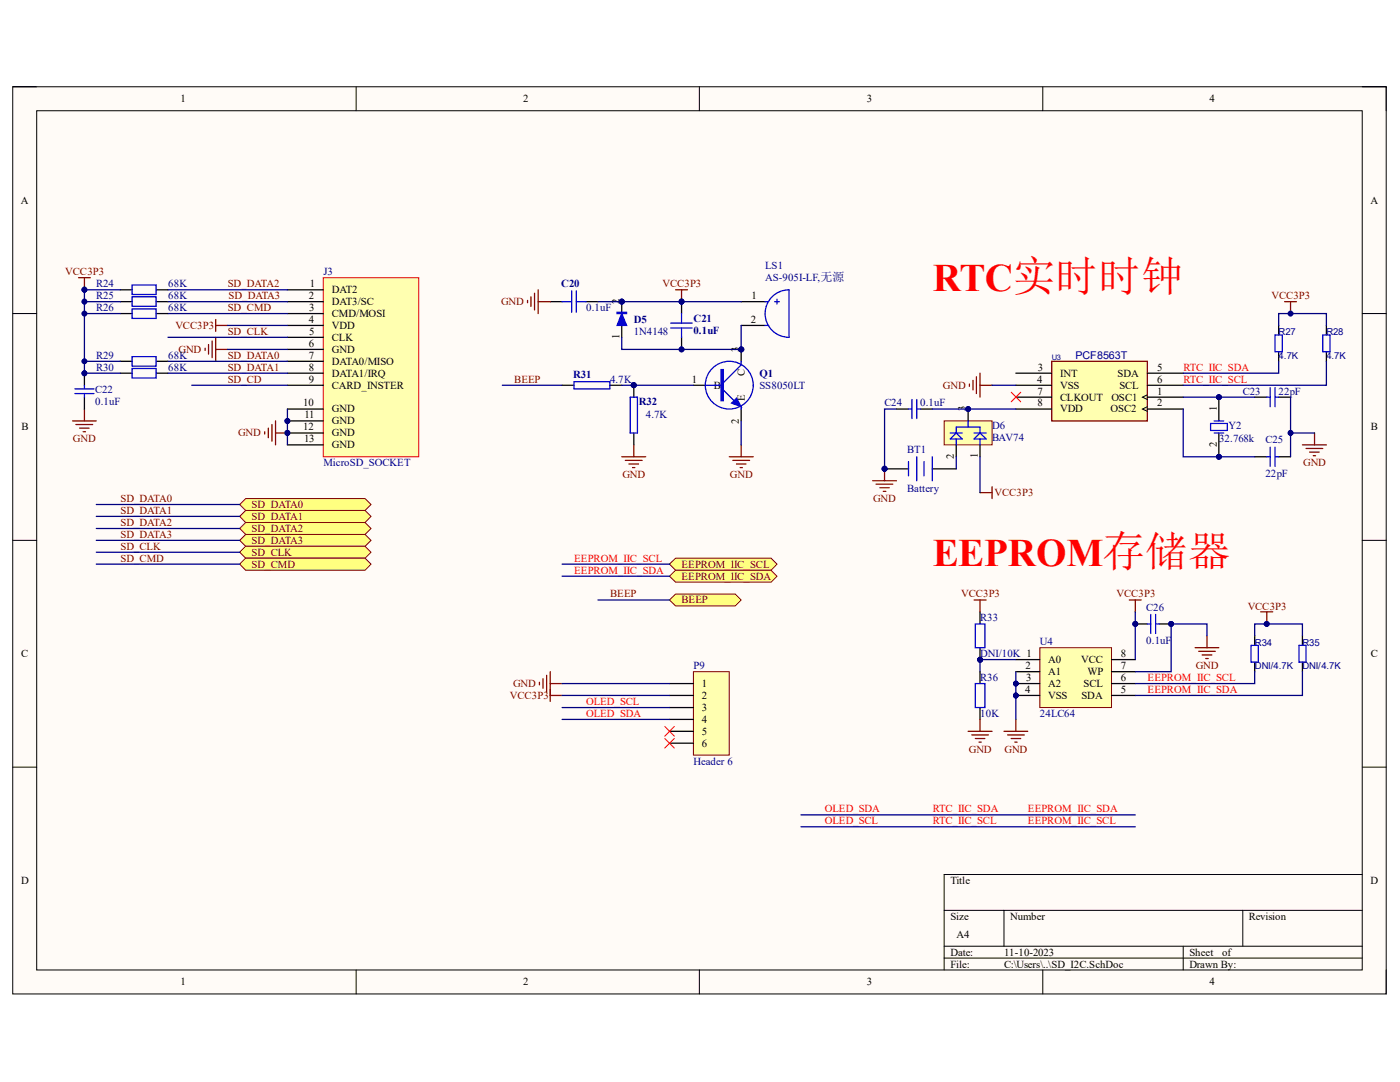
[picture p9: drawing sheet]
<svg xmlns="http://www.w3.org/2000/svg" width="279mm" height="216mm" viewBox="0 0 279 216" stroke-linecap="round" stroke-linejoin="round" font-family="sans-serif">
<path d="M2.5 17.3h274.1v181h-274.1z" fill="#fffbf7"/>
<path d="M2.5 17.3h274.1v181h-274.1z" fill="none" stroke="#000" stroke-width=".2"/>
<path d="M7.3 22.1h264.6v171.4h-264.6z" fill="#fffbf7"/>
<g fill="none" stroke="#000" stroke-width=".2">
<path d="M2.5 17.3h4.8M71.1 17.3v4.8M139.6 17.3v4.8M208.1 17.3v4.8M271.9 17.3h4.7v4.8M7.3 22.1h264.6v171.4h-264.6zM2.5 62.6h4.8M271.9 62.6h4.7M2.5 107.8h4.8M271.9 107.8h4.7M2.5 153.1h4.8M271.9 153.1h4.7"/>
<path d="M271.9 174.5h-83.5v19M71.1 193.5v4.8M139.6 193.5v4.8M188.4 181.7h83.5M188.4 188.8h83.5M188.4 191.2h83.5M200.4 181.7v7.1M208.1 193.5v4.8M236.1 188.8v4.7M248 181.7v7.1M276.6 193.5v4.8"/>
</g>
<circle cx="57.4" cy="84" r=".48" fill="#000080"/>
<circle cx="57.4" cy="84" r=".48" fill="none" stroke="#000080" stroke-width=".2"/>
<circle cx="57.4" cy="86.4" r=".48" fill="#000080"/>
<circle cx="57.4" cy="86.4" r=".48" fill="none" stroke="#000080" stroke-width=".2"/>
<path d="M64.5 55.4h19.1v35.7h-19.1z" fill="#ffffb0"/>
<path d="M64.5 55.4h19.1v35.7h-19.1z" fill="none" stroke="#be0000" stroke-width=".2"/>
<path d="M57.4 57.8h7.1M57.4 60.2h7.1M57.4 62.6h7.1M57.4 64.9h7.1M57.4 67.3h7.1M57.4 69.7h7.1M57.4 72.1h7.1M57.4 74.5h7.1M57.4 76.9h7.1M57.4 81.6h7.1M57.4 84h7.1" fill="none" stroke="#000" stroke-width=".25"/>
<circle cx="57.4" cy="84" r=".48" fill="#000080"/>
<circle cx="57.4" cy="84" r=".48" fill="none" stroke="#000080" stroke-width=".2"/>
<path d="M57.4 86.4h7.1" fill="none" stroke="#000" stroke-width=".25"/>
<circle cx="57.4" cy="86.4" r=".48" fill="#000080"/>
<circle cx="57.4" cy="86.4" r=".48" fill="none" stroke="#000080" stroke-width=".2"/>
<path d="M24 60.2h2.4M31.2 60.2h2.3M57.4 88.8h7.1" fill="none" stroke="#000" stroke-width=".25"/>
<path d="M26.4 59.2h4.8v1.9h-4.8z" fill="none" stroke="#00f" stroke-width=".25"/>
<g fill="none" stroke="#800000" stroke-width=".25">
<path d="M40.9 69.5v.4M41.6 68.7v2M42.3 68v3.4M43.1 67.3v4.8M43.1 69.7h2.3M14.5 84h4.7M15.2 84.7h3.3M15.9 85.4h1.9M16.6 86.1h.5M16.8 81.6v2.4M52.8 86.1v.5M53.6 85.4v1.9"/>
<path d="M54.3 84.7v3.4M55 84v4.8M55 86.4h2.4"/>
</g>
<circle cx="57.4" cy="86.4" r=".48" fill="#000080"/>
<circle cx="57.4" cy="86.4" r=".48" fill="none" stroke="#000080" stroke-width=".2"/>
<circle cx="16.9" cy="74.5" r=".47" fill="#000080"/>
<circle cx="16.9" cy="74.5" r=".47" fill="none" stroke="#000080" stroke-width=".2"/>
<path d="M16.8 74.5v2.4" fill="none" stroke="#000" stroke-width=".25"/>
<circle cx="16.9" cy="74.5" r=".47" fill="#000080"/>
<circle cx="16.9" cy="74.5" r=".47" fill="none" stroke="#000080" stroke-width=".2"/>
<path d="M24 57.8h2.4M31.2 57.8h2.3M16.8 79.2v2.4M24 62.6h2.4M24 72.1h2.4M24 74.5h2.4M31.2 62.6h2.3M31.2 72.1h2.3M31.2 74.5h2.3" fill="none" stroke="#000" stroke-width=".25"/>
<path d="M26.4 56.9h4.8v1.9h-4.8zM14.9 78.5h3.9M14.9 77.6h3.9M16.8 76.9v.7M16.8 78.5v.7M26.4 61.6h4.8v1.9h-4.8zM26.4 71.2h4.8v1.9h-4.8zM26.4 73.5h4.8v1.9h-4.8z" fill="none" stroke="#00f" stroke-width=".25"/>
<path d="M15.7 55.4h2.3M16.8 55.4v2.4" fill="none" stroke="#800000" stroke-width=".25"/>
<circle cx="16.9" cy="57.8" r=".48" fill="#000080"/>
<circle cx="16.9" cy="57.8" r=".48" fill="none" stroke="#000080" stroke-width=".2"/>
<path d="M43.1 63.8v2.3M43.1 64.9h2.3" fill="none" stroke="#800000" stroke-width=".25"/>
<circle cx="176.5" cy="93.5" r=".48" fill="#000080"/>
<circle cx="176.5" cy="93.5" r=".48" fill="none" stroke="#000080" stroke-width=".2"/>
<path d="M176.5 93.6h4.8M186.1 93.6h4.7" fill="none" stroke="#000" stroke-width=".25"/>
<circle cx="176.5" cy="93.5" r=".48" fill="#000080"/>
<circle cx="176.5" cy="93.5" r=".48" fill="none" stroke="#000080" stroke-width=".2"/>
<path d="M181.3 92.1v2.9M183 91.1v4.8M184.4 92.1v2.9M186.1 91.1v4.8" fill="none" stroke="#00f" stroke-width=".25"/>
<path d="M174.2 95.9h4.7M174.8 96.6h3.4M175.6 97.3h1.9M176.3 98h.5M176.5 93.6v2.3" fill="none" stroke="#800000" stroke-width=".25"/>
<circle cx="176.5" cy="93.5" r=".48" fill="#000080"/>
<circle cx="176.5" cy="93.5" r=".48" fill="none" stroke="#000080" stroke-width=".2"/>
<circle cx="202.7" cy="136.4" r=".46" fill="#000080"/>
<circle cx="202.7" cy="136.4" r=".46" fill="none" stroke="#000080" stroke-width=".2"/>
<circle cx="202.7" cy="138.8" r=".47" fill="#000080"/>
<circle cx="202.7" cy="138.8" r=".47" fill="none" stroke="#000080" stroke-width=".2"/>
<path d="M207.5 129.2h14.3v12h-14.3z" fill="#ffffb0"/>
<path d="M207.5 129.2h14.3v12h-14.3z" fill="none" stroke="#800000" stroke-width=".2"/>
<path d="M202.7 131.6h4.8M202.7 134h4.8M202.7 136.4h4.8" fill="none" stroke="#000" stroke-width=".25"/>
<circle cx="202.7" cy="136.4" r=".46" fill="#000080"/>
<circle cx="202.7" cy="136.4" r=".46" fill="none" stroke="#000080" stroke-width=".2"/>
<path d="M202.7 138.8h4.8" fill="none" stroke="#000" stroke-width=".25"/>
<circle cx="202.7" cy="138.8" r=".47" fill="#000080"/>
<circle cx="202.7" cy="138.8" r=".47" fill="none" stroke="#000080" stroke-width=".2"/>
<path d="M195.6 134v2.4M221.8 138.8h4.8M221.8 136.4h4.8M221.8 134h4.8M221.8 131.6h4.8M195.6 141.2v2.4" fill="none" stroke="#000" stroke-width=".25"/>
<path d="M194.6 136.4h2v4.8h-2z" fill="none" stroke="#00f" stroke-width=".25"/>
<circle cx="195.6" cy="131.6" r=".49" fill="#000080"/>
<circle cx="195.6" cy="131.6" r=".49" fill="none" stroke="#000080" stroke-width=".2"/>
<path d="M195.6 122.1v2.4M195.6 129.2v2.4" fill="none" stroke="#000" stroke-width=".25"/>
<circle cx="195.6" cy="131.6" r=".49" fill="#000080"/>
<circle cx="195.6" cy="131.6" r=".49" fill="none" stroke="#000080" stroke-width=".2"/>
<path d="M194.6 124.5h2v4.7h-2z" fill="none" stroke="#00f" stroke-width=".25"/>
<path d="M193.2 145.9h4.8M193.9 146.6h3.4M194.6 147.4h2M195.4 148.1h.4M195.6 143.6v2.3M200.4 145.9h4.7M201.1 146.6h3.3M201.8 147.4h1.9M202.5 148.1h.5M202.7 143.6v2.3" fill="none" stroke="#800000" stroke-width=".25"/>
<circle cx="233.7" cy="124.5" r=".47" fill="#000080"/>
<circle cx="233.7" cy="124.5" r=".47" fill="none" stroke="#000080" stroke-width=".2"/>
<circle cx="226.6" cy="124.5" r=".47" fill="#000080"/>
<circle cx="226.6" cy="124.5" r=".47" fill="none" stroke="#000080" stroke-width=".2"/>
<path d="M231.4 124.5h2.3" fill="none" stroke="#000" stroke-width=".25"/>
<circle cx="233.7" cy="124.5" r=".47" fill="#000080"/>
<circle cx="233.7" cy="124.5" r=".47" fill="none" stroke="#000080" stroke-width=".2"/>
<path d="M226.6 124.5h2.4" fill="none" stroke="#000" stroke-width=".25"/>
<circle cx="226.6" cy="124.5" r=".47" fill="#000080"/>
<circle cx="226.6" cy="124.5" r=".47" fill="none" stroke="#000080" stroke-width=".2"/>
<path d="M229 124.5h.7M229.7 122.6v3.8M230.6 122.6v3.8M230.6 124.5h.8" fill="none" stroke="#00f" stroke-width=".25"/>
<path d="M238.5 129.2h4.7M239.2 130h3.3M239.9 130.7h2M240.6 131.4h.5M240.9 126.9v2.3" fill="none" stroke="#800000" stroke-width=".25"/>
<path d="M209.9 72.1h19.1v11.9h-19.1z" fill="#ffffb0"/>
<path d="M209.9 72.1h19.1v11.9h-19.1z" fill="none" stroke="#800000" stroke-width=".25"/>
<g fill="none" stroke="#000" stroke-width=".25">
<path d="M202.7 79.2h7.2M202.7 74.5h7.2M202.7 76.9h7.2M229 79.2h7.1M229 74.5h7.1M229 76.9h7.1M250.4 79.2h2.4M255.2 79.2h2.4M178.9 81.6h2.4M183.7 81.6h2.4M202.7 81.6h7.2M229 81.6h7.1"/>
<path d="M250.4 91.1h2.4M255.2 91.1h2.4"/>
</g>
<path d="M229 78.8l-1 .4 1 .5M229 81.2l-1 .4 1 .5" fill="none" stroke="#000" stroke-width=".2"/>
<path d="M182 79.7v3.8M183 79.7v3.8M252.8 79.2h.7M253.5 77.3v3.9M254.5 77.3v3.9M254.5 79.2h.7M181.3 81.6h.7M183 81.6h.7M252.8 91.1h.7M253.5 89.2v3.8M254.5 89.2v3.8M254.5 91.1h.7" fill="none" stroke="#00f" stroke-width=".25"/>
<circle cx="243.3" cy="91.1" r=".47" fill="#000080"/>
<circle cx="243.3" cy="91.1" r=".47" fill="none" stroke="#000080" stroke-width=".2"/>
<circle cx="243.3" cy="79.2" r=".47" fill="#000080"/>
<circle cx="243.3" cy="79.2" r=".47" fill="none" stroke="#000080" stroke-width=".2"/>
<path d="M243.2 86.4v4.7" fill="none" stroke="#000" stroke-width=".25"/>
<circle cx="243.3" cy="91.1" r=".47" fill="#000080"/>
<circle cx="243.3" cy="91.1" r=".47" fill="none" stroke="#000080" stroke-width=".2"/>
<path d="M243.2 79.2v4.8" fill="none" stroke="#000" stroke-width=".25"/>
<circle cx="243.3" cy="79.2" r=".47" fill="#000080"/>
<circle cx="243.3" cy="79.2" r=".47" fill="none" stroke="#000080" stroke-width=".2"/>
<path d="M254.5 66.8h1.4v3.4h-1.4zM241.6 84.5h3.3v1.4h-3.3zM242.3 84h1.9M242.3 86.4h1.9" fill="none" stroke="#00f" stroke-width=".25"/>
<path d="M193.5 76.6v.5M194.2 75.9v1.9M194.9 75.2v3.3M195.6 74.5v4.7M195.6 76.9h2.4M259.9 88.8h4.8M260.6 89.5h3.4M261.4 90.2h1.9M262.1 90.9h.5M262.3 86.4v2.4" fill="none" stroke="#800000" stroke-width=".25"/>
<path d="M255.2 64.9v1.9M255.2 70.2v1.9" fill="none" stroke="#000" stroke-width=".25"/>
<circle cx="193.2" cy="81.6" r=".46" fill="#000080"/>
<circle cx="193.2" cy="81.6" r=".46" fill="none" stroke="#000080" stroke-width=".2"/>
<path d="M188.4 84h9.6v4.8h-9.6z" fill="#ffffb0"/>
<path d="M188.4 84h9.6v4.8h-9.6z" fill="none" stroke="#800000" stroke-width=".2"/>
<path d="M190.8 88.8v2.3M193.2 81.6v2.4M195.6 88.8v2.3" fill="none" stroke="#000" stroke-width=".25"/>
<circle cx="193.2" cy="81.6" r=".46" fill="#000080"/>
<circle cx="193.2" cy="81.6" r=".46" fill="none" stroke="#000080" stroke-width=".2"/>
<path d="M189.7 87.6l1.1-1.2 1.2 1.2zM189.7 86.4h2.3M190.8 86.4v-1.2h4.8v1.2M190.8 87.6v1.2M193.2 84v1.2M194.4 87.6l1.2-1.2 1.2 1.2zM194.4 86.4h2.4M195.6 87.6v1.2" fill="none" stroke="#00f" stroke-width=".25"/>
<path d="M201.8 78.3l1.9 1.9M203.7 78.3l-1.9 1.9" fill="none" stroke="#f00" stroke-width=".2"/>
<path d="M256.4 60.2h2.3M257.6 60.2v2.4" fill="none" stroke="#800000" stroke-width=".25"/>
<circle cx="257.6" cy="62.6" r=".46" fill="#000080"/>
<circle cx="257.6" cy="62.6" r=".46" fill="none" stroke="#000080" stroke-width=".2"/>
<path d="M195.6 98.3h2.4M198 97.1v2.4M194.4 119.7h2.4M195.6 119.7v2.4M225.4 119.7h2.4M226.6 119.7v2.4M251.6 122.1h2.4M252.8 122.1v2.4" fill="none" stroke="#800000" stroke-width=".25"/>
<circle cx="252.8" cy="124.5" r=".48" fill="#000080"/>
<circle cx="252.8" cy="124.5" r=".48" fill="none" stroke="#000080" stroke-width=".2"/>
<path d="M147.9 60.2h4.8M147.9 64.9h4.8M264.7 64.9v1.9M264.7 70.2v1.9M250.4 126.9v1.9M250.4 132.1v1.9M259.9 126.9v1.9M259.9 132.1v1.9" fill="none" stroke="#000" stroke-width=".25"/>
<path d="M153.8 59.5a4.8 4.8 0 0 1 3.7-1.7v9.5a4.7 4.7 0 0 1-4.4-2.7 4.7 4.7 0 0 1 .7-5.1zM155.1 59.7v1M152.7 64.9h.7M152.7 60.2h.7M154.6 60.2h.9M264 66.8h1.4v3.4h-1.4zM249.7 128.8h1.4v3.3h-1.4zM259.2 128.8h1.4v3.3h-1.4z" fill="none" stroke="#00f" stroke-width=".25"/>
<circle cx="147.9" cy="69.7" r=".48" fill="#000080"/>
<circle cx="147.9" cy="69.7" r=".48" fill="none" stroke="#000080" stroke-width=".2"/>
<path d="M138.4 76.9h2.4M147.9 69.7v2.4" fill="none" stroke="#000" stroke-width=".25"/>
<circle cx="147.9" cy="69.7" r=".48" fill="#000080"/>
<circle cx="147.9" cy="69.7" r=".48" fill="none" stroke="#000080" stroke-width=".2"/>
<path d="M147.9 81.6v2.4" fill="none" stroke="#000" stroke-width=".25"/>
<path d="M140.8 76.9h3.6M144.4 77.8l2.1 2.2M147.9 72.1v.7l-3.5 3.6M147.9 81.2v.4" fill="none" stroke="#00f" stroke-width=".25"/>
<path d="M143.8 73.7h.6v6.3h-.6z" fill="#00f"/>
<path d="M143.9 73.7h.5v6.3h-.5z" fill="none" stroke="#00f" stroke-width=".25"/>
<path d="M146 80.4l1-.9 .9 1.7z" fill="#00f"/>
<g fill="none" stroke="#00f" stroke-width=".25">
<path d="M146 80.4l1-.9 .9 1.7z"/>
<circle cx="145.6" cy="76.9" r="4.8"/>
</g>
<circle cx="124.1" cy="60.2" r=".48" fill="#000080"/>
<circle cx="124.1" cy="60.2" r=".48" fill="none" stroke="#000080" stroke-width=".2"/>
<path d="M124.1 60.2v2.4M124.1 64.9v2.4" fill="none" stroke="#000" stroke-width=".25"/>
<circle cx="124.1" cy="60.2" r=".48" fill="#000080"/>
<circle cx="124.1" cy="60.2" r=".48" fill="none" stroke="#000080" stroke-width=".2"/>
<path d="M123.1 62.3h2v.3h-2z" fill="#00f"/>
<path d="M123.1 62.3h2v.3h-2z" fill="none" stroke="#00f" stroke-width=".25"/>
<path d="M124.1 62.6l1 2.3h-2z" fill="#00f"/>
<path d="M114.1 58v4.3M115 58v4.3M112.2 60.2h1.9M115 60.2h1.9M124.1 62.6l1 2.3h-2z" fill="none" stroke="#00f" stroke-width=".25"/>
<path d="M109.8 60.2h2.4M116.9 60.2h2.4" fill="none" stroke="#000" stroke-width=".25"/>
<circle cx="136" cy="69.7" r=".46" fill="#000080"/>
<circle cx="136" cy="69.7" r=".46" fill="none" stroke="#000080" stroke-width=".2"/>
<circle cx="136" cy="60.2" r=".47" fill="#000080"/>
<circle cx="136" cy="60.2" r=".47" fill="none" stroke="#000080" stroke-width=".2"/>
<path d="M136 67.3v2.4" fill="none" stroke="#000" stroke-width=".25"/>
<circle cx="136" cy="69.7" r=".46" fill="#000080"/>
<circle cx="136" cy="69.7" r=".46" fill="none" stroke="#000080" stroke-width=".2"/>
<path d="M136 60.2v2.4" fill="none" stroke="#000" stroke-width=".25"/>
<circle cx="136" cy="60.2" r=".47" fill="#000080"/>
<circle cx="136" cy="60.2" r=".47" fill="none" stroke="#000080" stroke-width=".2"/>
<path d="M114.6 76.2h7.1v1.4h-7.1zM133.9 64.5h4.2M133.9 65.4h4.2M136 62.6v1.9M136 65.4v1.9" fill="none" stroke="#00f" stroke-width=".25"/>
<path d="M112.2 76.9h2.4M121.7 76.9h2.4" fill="none" stroke="#000" stroke-width=".25"/>
<circle cx="126.5" cy="76.9" r=".49" fill="#000080"/>
<circle cx="126.5" cy="76.9" r=".49" fill="none" stroke="#000080" stroke-width=".2"/>
<path d="M126.5 76.9v2.3" fill="none" stroke="#000" stroke-width=".25"/>
<circle cx="126.5" cy="76.9" r=".49" fill="#000080"/>
<circle cx="126.5" cy="76.9" r=".49" fill="none" stroke="#000080" stroke-width=".2"/>
<path d="M126.5 86.4v2.4" fill="none" stroke="#000" stroke-width=".25"/>
<path d="M125.8 79.2h1.4v7.2h-1.4z" fill="none" stroke="#00f" stroke-width=".25"/>
<g fill="none" stroke="#800000" stroke-width=".25">
<path d="M105.3 59.9v.5M106 59.2v1.9M106.7 58.5v3.3M107.4 57.8v4.8M134.8 57.8h2.4M136 57.8v2.4M107.4 60.2h2.4M124.1 91.1h4.8M124.8 91.9h3.3M125.5 92.6h1.9M126.2 93.3h.5M126.5 88.8v2.3"/>
<path d="M145.5 91.1h4.8M146.3 91.9h3.3M147 92.6h1.9M147.7 93.3h.5M147.9 88.8v2.3"/>
</g>
<circle cx="136" cy="60.2" r=".47" fill="#000080"/>
<circle cx="136" cy="60.2" r=".47" fill="none" stroke="#000080" stroke-width=".2"/>
<path d="M49 99.5h23.9l1.1 1.2-1.1 1.2h-23.9l-1.2-1.2z" fill-rule="evenodd" fill="#ffff80"/>
<path d="M49 99.5h23.9l1.1 1.2-1.1 1.2h-23.9l-1.2-1.2z" fill="none" stroke="#800000" stroke-width=".2"/>
<path d="M49 101.9h23.9l1.1 1.1-1.1 1.3h-23.9l-1.2-1.3z" fill-rule="evenodd" fill="#ffff80"/>
<path d="M49 101.9h23.9l1.1 1.1-1.1 1.3h-23.9l-1.2-1.3z" fill="none" stroke="#800000" stroke-width=".2"/>
<path d="M49 104.3h23.9l1.1 1.2-1.1 1.1h-23.9l-1.2-1.1z" fill-rule="evenodd" fill="#ffff80"/>
<path d="M49 104.3h23.9l1.1 1.2-1.1 1.1h-23.9l-1.2-1.1z" fill="none" stroke="#800000" stroke-width=".2"/>
<path d="M47.8 107.8l1.2-1.2h23.9l1.1 1.2-1.1 1.2h-23.9z" fill-rule="evenodd" fill="#ffff80"/>
<path d="M47.8 107.8l1.2-1.2h23.9l1.1 1.2-1.1 1.2h-23.9z" fill="none" stroke="#800000" stroke-width=".2"/>
<path d="M49 109h23.9l1.1 1.2-1.1 1.2h-23.9l-1.2-1.2z" fill-rule="evenodd" fill="#ffff80"/>
<path d="M49 109h23.9l1.1 1.2-1.1 1.2h-23.9l-1.2-1.2z" fill="none" stroke="#800000" stroke-width=".2"/>
<path d="M49 111.4h23.9l1.1 1.2-1.1 1.2h-23.9l-1.2-1.2z" fill-rule="evenodd" fill="#ffff80"/>
<path d="M49 111.4h23.9l1.1 1.2-1.1 1.2h-23.9l-1.2-1.2z" fill="none" stroke="#800000" stroke-width=".2"/>
<path d="M133.6 119.7l1.2-1.2h11.9l1.2 1.2-1.2 1.2h-11.9z" fill-rule="evenodd" fill="#ffff80"/>
<path d="M133.6 119.7l1.2-1.2h11.9l1.2 1.2-1.2 1.2h-11.9z" fill="none" stroke="#800000" stroke-width=".2"/>
<path d="M133.6 112.6l1.2-1.2h19.1l1.2 1.2-1.2 1.2h-19.1z" fill-rule="evenodd" fill="#ffff80"/>
<path d="M133.6 112.6l1.2-1.2h19.1l1.2 1.2-1.2 1.2h-19.1z" fill="none" stroke="#800000" stroke-width=".2"/>
<path d="M133.6 115l1.2-1.2h19.1l1.2 1.2-1.2 1.2h-19.1z" fill-rule="evenodd" fill="#ffff80"/>
<path d="M133.6 115l1.2-1.2h19.1l1.2 1.2-1.2 1.2h-19.1z" fill="none" stroke="#800000" stroke-width=".2"/>
<path d="M138.4 134h7.1v16.7h-7.1z" fill="#ffffb0"/>
<path d="M138.4 134h7.1v16.7h-7.1z" fill="none" stroke="#800000" stroke-width=".2"/>
<path d="M133.6 136.4h4.8M133.6 138.8h4.8M133.6 141.2h4.8M133.6 143.6h4.8M133.6 145.9h4.8M133.6 148.3h4.8" fill="none" stroke="#000" stroke-width=".25"/>
<path d="M132.7 144.9l1.9 2M132.7 147.4l1.9 1.9M134.6 144.9l-1.9 2M134.6 147.4l-1.9 1.9" fill="none" stroke="#f00" stroke-width=".2"/>
<path d="M107.7 136.1v.6M108.4 135.4v1.9M109.1 134.7v3.3M109.8 134v6M109.8 138.8h2.4M109.8 136.4h2.4" fill="none" stroke="#800000" stroke-width=".25"/>
<path d="M257.6 79.2v11.9" fill="none" stroke="#000080" stroke-width=".25"/>
<circle cx="257.6" cy="86.4" r=".47" fill="#000080"/>
<circle cx="257.6" cy="86.4" r=".47" fill="none" stroke="#000080" stroke-width=".2"/>
<path d="M16.8 62.6v11.9h7.2" fill="none" stroke="#000080" stroke-width=".25"/>
<circle cx="16.8" cy="62.6" r=".46" fill="#000080"/>
<circle cx="16.8" cy="62.6" r=".46" fill="none" stroke="#000080" stroke-width=".2"/>
<circle cx="16.8" cy="72.1" r=".46" fill="#000080"/>
<circle cx="16.8" cy="72.1" r=".46" fill="none" stroke="#000080" stroke-width=".2"/>
<circle cx="16.9" cy="74.5" r=".47" fill="#000080"/>
<circle cx="16.9" cy="74.5" r=".47" fill="none" stroke="#000080" stroke-width=".2"/>
<path d="M16.8 72.1h7.2" fill="none" stroke="#000080" stroke-width=".25"/>
<circle cx="16.8" cy="72.1" r=".46" fill="#000080"/>
<circle cx="16.8" cy="72.1" r=".46" fill="none" stroke="#000080" stroke-width=".2"/>
<path d="M16.8 60.2v2.4h7.2" fill="none" stroke="#000080" stroke-width=".25"/>
<circle cx="16.8" cy="62.6" r=".46" fill="#000080"/>
<circle cx="16.8" cy="62.6" r=".46" fill="none" stroke="#000080" stroke-width=".2"/>
<circle cx="16.9" cy="60.2" r=".47" fill="#000080"/>
<circle cx="16.9" cy="60.2" r=".47" fill="none" stroke="#000080" stroke-width=".2"/>
<path d="M16.8 57.8v2.4h7.2" fill="none" stroke="#000080" stroke-width=".25"/>
<circle cx="16.9" cy="60.2" r=".47" fill="#000080"/>
<circle cx="16.9" cy="60.2" r=".47" fill="none" stroke="#000080" stroke-width=".2"/>
<circle cx="16.9" cy="57.8" r=".48" fill="#000080"/>
<circle cx="16.9" cy="57.8" r=".48" fill="none" stroke="#000080" stroke-width=".2"/>
<path d="M16.8 57.8h7.2" fill="none" stroke="#000080" stroke-width=".25"/>
<circle cx="16.9" cy="57.8" r=".48" fill="#000080"/>
<circle cx="16.9" cy="57.8" r=".48" fill="none" stroke="#000080" stroke-width=".2"/>
<g fill="none" stroke="#000080" stroke-width=".25">
<path d="M33.5 57.8h23.9M33.5 74.5h23.9M33.5 72.1h23.9M33.5 67.3h23.9M33.5 62.6h23.9M33.5 60.2h23.9M38.3 76.9h19.1M45.4 69.7h12M45.4 64.9h12M100.2 76.9h12M119.3 60.2h28.6M19.2 112.6h28.6"/>
<path d="M19.2 110.2h28.6M19.2 107.8h28.6M19.2 105.5h28.6M19.2 103h28.6M19.2 100.7h28.6M112.2 112.6h21.4M112.2 115h21.4M119.3 119.7h14.3M112.2 138.8h21.4M112.2 136.4h21.4M112.2 143.6h21.4M112.2 141.2h21.4"/>
</g>
<circle cx="124.1" cy="60.2" r=".48" fill="#000080"/>
<circle cx="124.1" cy="60.2" r=".48" fill="none" stroke="#000080" stroke-width=".2"/>
<circle cx="136" cy="60.2" r=".47" fill="#000080"/>
<circle cx="136" cy="60.2" r=".47" fill="none" stroke="#000080" stroke-width=".2"/>
<path d="M124.1 76.9h14.3" fill="none" stroke="#000080" stroke-width=".25"/>
<circle cx="126.5" cy="76.9" r=".49" fill="#000080"/>
<circle cx="126.5" cy="76.9" r=".49" fill="none" stroke="#000080" stroke-width=".2"/>
<path d="M124.1 67.3v2.4h23.8" fill="none" stroke="#000080" stroke-width=".25"/>
<circle cx="136" cy="69.7" r=".46" fill="#000080"/>
<circle cx="136" cy="69.7" r=".46" fill="none" stroke="#000080" stroke-width=".2"/>
<circle cx="147.9" cy="69.7" r=".48" fill="#000080"/>
<circle cx="147.9" cy="69.7" r=".48" fill="none" stroke="#000080" stroke-width=".2"/>
<path d="M178.9 81.6h-2.4v12M159.9 165h66.7M159.9 162.6h66.7" fill="none" stroke="#000080" stroke-width=".25"/>
<circle cx="176.5" cy="93.5" r=".48" fill="#000080"/>
<circle cx="176.5" cy="93.5" r=".48" fill="none" stroke="#000080" stroke-width=".2"/>
<path d="M186.1 81.6h16.6" fill="none" stroke="#000080" stroke-width=".25"/>
<circle cx="193.2" cy="81.6" r=".46" fill="#000080"/>
<circle cx="193.2" cy="81.6" r=".46" fill="none" stroke="#000080" stroke-width=".2"/>
<path d="M202.7 131.6h-7.1v2.4" fill="none" stroke="#000080" stroke-width=".25"/>
<circle cx="195.6" cy="131.6" r=".49" fill="#000080"/>
<circle cx="195.6" cy="131.6" r=".49" fill="none" stroke="#000080" stroke-width=".2"/>
<path d="M198 76.9h4.7M240.9 126.9v-2.4h-7.2v9.5h-7.1M250.4 134v2.4h-23.8M259.9 134v4.8h-33.3" fill="none" stroke="#000080" stroke-width=".25"/>
<circle cx="233.7" cy="124.5" r=".47" fill="#000080"/>
<circle cx="233.7" cy="124.5" r=".47" fill="none" stroke="#000080" stroke-width=".2"/>
<path d="M236.1 81.6v9.5h14.3" fill="none" stroke="#000080" stroke-width=".25"/>
<circle cx="243.3" cy="91.1" r=".47" fill="#000080"/>
<circle cx="243.3" cy="91.1" r=".47" fill="none" stroke="#000080" stroke-width=".2"/>
<path d="M236.1 79.2h14.3" fill="none" stroke="#000080" stroke-width=".25"/>
<circle cx="243.3" cy="79.2" r=".47" fill="#000080"/>
<circle cx="243.3" cy="79.2" r=".47" fill="none" stroke="#000080" stroke-width=".2"/>
<path d="M255.2 72.1v2.4h-19.1M264.7 72.1v4.8h-28.6M250.4 126.9v-2.4h9.5v2.4" fill="none" stroke="#000080" stroke-width=".25"/>
<circle cx="252.8" cy="124.5" r=".48" fill="#000080"/>
<circle cx="252.8" cy="124.5" r=".48" fill="none" stroke="#000080" stroke-width=".2"/>
<path d="M255.2 64.9v-2.3h9.5v2.3" fill="none" stroke="#000080" stroke-width=".25"/>
<circle cx="257.6" cy="62.6" r=".46" fill="#000080"/>
<circle cx="257.6" cy="62.6" r=".46" fill="none" stroke="#000080" stroke-width=".2"/>
<path d="M257.6 86.4h4.7" fill="none" stroke="#000080" stroke-width=".25"/>
<circle cx="257.6" cy="86.4" r=".47" fill="#000080"/>
<circle cx="257.6" cy="86.4" r=".47" fill="none" stroke="#000080" stroke-width=".2"/>
<path d="M57.4 81.6v7.2" fill="none" stroke="#000080" stroke-width=".25"/>
<circle cx="57.4" cy="86.4" r=".48" fill="#000080"/>
<circle cx="57.4" cy="86.4" r=".48" fill="none" stroke="#000080" stroke-width=".2"/>
<circle cx="57.4" cy="84" r=".48" fill="#000080"/>
<circle cx="57.4" cy="84" r=".48" fill="none" stroke="#000080" stroke-width=".2"/>
<path d="M147.9 64.9v4.8M147.9 84v4.8" fill="none" stroke="#000080" stroke-width=".25"/>
<circle cx="147.9" cy="69.7" r=".48" fill="#000080"/>
<circle cx="147.9" cy="69.7" r=".48" fill="none" stroke="#000080" stroke-width=".2"/>
<path d="M190.8 91.1v2.5M195.6 91.1v7.2M202.7 134v9.6" fill="none" stroke="#000080" stroke-width=".25"/>
<circle cx="202.7" cy="136.4" r=".46" fill="#000080"/>
<circle cx="202.7" cy="136.4" r=".46" fill="none" stroke="#000080" stroke-width=".2"/>
<circle cx="202.7" cy="138.8" r=".47" fill="#000080"/>
<circle cx="202.7" cy="138.8" r=".47" fill="none" stroke="#000080" stroke-width=".2"/>
<path d="M226.6 122.1v9.5" fill="none" stroke="#000080" stroke-width=".25"/>
<circle cx="226.6" cy="124.5" r=".47" fill="#000080"/>
<circle cx="226.6" cy="124.5" r=".47" fill="none" stroke="#000080" stroke-width=".2"/>
<g font-size="7.8" fill="#f00">
<text x="186.1" y="58.1">RTC实时时钟</text>
<text x="186.1" y="113">EEPROM存储器</text>
</g>
<g font-size="2.1">
<text x="36" y="20.4">1</text>
<text x="104.4" y="20.4">2</text>
<text x="173" y="20.4">3</text>
<text x="241.4" y="20.4">4</text>
<text x="4.1" y="40.6">A</text>
<text x="273.5" y="40.6">A</text>
<text x="61.6" y="59.7">2</text>
<text x="61.8" y="57.4">1</text>
<text x="66.3" y="58.5">DAT2</text>
<text x="150" y="59.7">1</text>
<text x="61.6" y="64.5">4</text>
<text x="61.7" y="62.1">3</text>
<text x="66.3" y="60.9">DAT3/SC</text>
<text x="66.3" y="63.3">CMD/MOSI</text>
<text x="66.3" y="65.7">VDD</text>
<text x="123.7" y="60.7" transform="rotate(-90 123.7 60.7)">2</text>
<text x="149.8" y="64.5">2</text>
<text x="61.6" y="69.2">6</text>
<text x="61.6" y="71.6">7</text>
<text x="61.7" y="66.8">5</text>
<text x="66.3" y="68">CLK</text>
<text x="66.3" y="70.4">GND</text>
<text x="123.7" y="67.6" transform="rotate(-90 123.7 67.6)">1</text>
<text x="147.4" y="70.2" transform="rotate(-90 147.4 70.2)">3</text>
<text x="61.6" y="74">8</text>
<text x="61.6" y="76.4">9</text>
<text x="66.3" y="72.8">DATA0/MISO</text>
<text x="66.3" y="75.2">DATA1/IRQ</text>
<text x="66.3" y="77.6">CARD_INSTER</text>
<text x="138.1" y="76.4">1</text>
<text x="142.5" y="77.6">B</text>
<text x="148.6" y="75.1" transform="rotate(-90 148.6 75.1)">C</text>
<text x="207" y="76.4">4</text>
<text x="207.1" y="74">3</text>
<text x="211.6" y="75.2">INT</text>
<text x="211.6" y="77.6">VSS</text>
<text x="223.1" y="75.2">SDA</text>
<text x="223.4" y="77.6">SCL</text>
<text x="230.9" y="74">5</text>
<text x="230.9" y="76.4">6</text>
<text x="60.5" y="81.1">10</text>
<text x="60.7" y="83.5">11</text>
<text x="66.3" y="82.3">GND</text>
<text x="148.6" y="79.9" transform="rotate(-90 148.6 79.9)">E</text>
<text x="192.7" y="82.1" transform="rotate(-90 192.7 82.1)">3</text>
<text x="207.1" y="78.7">7</text>
<text x="207.1" y="81.1">8</text>
<text x="211.6" y="79.9">CLKOUT</text>
<text x="211.6" y="82.3">VDD</text>
<text x="221.7" y="82.3">OSC2</text>
<text x="221.8" y="79.9">OSC1</text>
<text x="230.9" y="78.7">1</text>
<text x="230.9" y="81.1">2</text>
<text x="242.8" y="82.1" transform="rotate(-90 242.8 82.1)">1</text>
<text x="4.3" y="85.9">B</text>
<text x="60.5" y="85.9">12</text>
<text x="60.7" y="88.3">13</text>
<text x="66.3" y="84.7">GND</text>
<text x="66.3" y="87.1">GND</text>
<text x="66.3" y="89.4">GND</text>
<text x="147.4" y="84.5" transform="rotate(-90 147.4 84.5)">2</text>
<text x="242.8" y="89.3" transform="rotate(-90 242.8 89.3)">2</text>
<text x="273.6" y="85.9">B</text>
<text x="190.3" y="91.7" transform="rotate(-90 190.3 91.7)">2</text>
<text x="195.2" y="91.5" transform="rotate(-90 195.2 91.5)">1</text>
<text x="4.2" y="131.1">C</text>
<text x="223.7" y="131.1">8</text>
<text x="273.6" y="131.1">C</text>
<text x="140" y="137.1">1</text>
<text x="204.7" y="133.5">2</text>
<text x="204.8" y="135.8">3</text>
<text x="209.2" y="132.3">A0</text>
<text x="209.2" y="134.7">A1</text>
<text x="209.2" y="137.1">A2</text>
<text x="215.8" y="132.3">VCC</text>
<text x="216.2" y="137.1">SCL</text>
<text x="217" y="134.7">WP</text>
<text x="223.7" y="135.8">6</text>
<text x="223.7" y="133.5">7</text>
<text x="140" y="139.5">2</text>
<text x="140" y="141.9">3</text>
<text x="204.6" y="138.3">4</text>
<text x="209.2" y="139.5">VSS</text>
<text x="215.9" y="139.5">SDA</text>
<text x="223.7" y="138.3">5</text>
<text x="140" y="144.3">4</text>
<text x="140" y="146.6">5</text>
<text x="140" y="149">6</text>
<text x="4.2" y="176.4">D</text>
<text x="189.7" y="176.4">Title</text>
<text x="273.5" y="176.4">D</text>
<text x="189.7" y="183.6">Size</text>
<text x="201.6" y="183.6">Number</text>
<text x="249.3" y="183.6">Revision</text>
<text x="189.7" y="190.7">Date:</text>
<text x="190.9" y="187.1">A4</text>
<text x="200.4" y="190.7">11-10-2023</text>
<text x="237.4" y="190.7">Sheet</text>
<text x="243.9" y="190.7">of</text>
<text x="36" y="196.6">1</text>
<text x="104.4" y="196.6">2</text>
<text x="173" y="196.6">3</text>
<text x="189.7" y="193.1">File:</text>
<text x="200.4" y="193.1">C:\Users\..\SD_I2C.SchDoc</text>
<text x="237.4" y="193.1">Drawn By:</text>
<text x="241.4" y="196.6">4</text>
</g>
<g font-size="2.1" fill="#000080">
<text x="152.7" y="53.7">LS1</text>
<text x="19.2" y="59.7">R25</text>
<text x="19.2" y="57.4">R24</text>
<text x="33.6" y="59.7">68K</text>
<text x="33.6" y="57.4">68K</text>
<text x="64.6" y="54.9">J3</text>
<text x="112" y="57.4">C20</text>
<text x="152.7" y="56">AS-905I-LF,无源</text>
<text x="19.2" y="62.1">R26</text>
<text x="33.6" y="62.1">68K</text>
<text x="117" y="62.1">0.1uF</text>
<text x="126.5" y="64.5">D5</text>
<text x="138.4" y="64.3">C21</text>
<text x="19.2" y="71.6">R29</text>
<text x="33.6" y="71.6">68K</text>
<text x="126.5" y="66.8">1N4148</text>
<text x="138.4" y="66.6">0.1uF</text>
<text x="214.7" y="71.6">PCF8563T</text>
<text x="19.2" y="74">R30</text>
<text x="33.6" y="74">68K</text>
<text x="114.4" y="75.4">R31</text>
<text x="121.7" y="76.4">4.7K</text>
<text x="151.6" y="77.6">SS8050LT</text>
<text x="151.6" y="75.2">Q1</text>
<text x="19" y="80.9">0.1uF</text>
<text x="19" y="78.5">C22</text>
<text x="127.5" y="80.9">R32</text>
<text x="128.9" y="83.5">4.7K</text>
<text x="176.5" y="81.1">C24</text>
<text x="183.7" y="81.1">0.1uF</text>
<text x="248" y="78.7">C23</text>
<text x="255.2" y="78.7">22pF</text>
<text x="198" y="88">BAV74</text>
<text x="198" y="85.6">D6</text>
<text x="243.3" y="88.3">32.768k</text>
<text x="245.2" y="85.6">Y2</text>
<text x="252.6" y="88.5">C25</text>
<text x="64.6" y="93">MicroSD_SOCKET</text>
<text x="181.1" y="90.4">BT1</text>
<text x="252.6" y="95.1">22pF</text>
<text x="181.1" y="98.1">Battery</text>
<text x="195.6" y="124">R33</text>
<text x="228.8" y="121.8">C26</text>
<text x="195.6" y="131.1">DNI/10K 1</text>
<text x="207.5" y="128.7">U4</text>
<text x="228.8" y="128.5">0.1uF</text>
<text x="138.4" y="133.5">P9</text>
<text x="195.6" y="135.8">R36</text>
<text x="195.6" y="143.1">10K</text>
<text x="207.5" y="143.1">24LC64</text>
<text x="138.4" y="152.6">Header 6</text>
</g>
<g font-size="2.1" fill="#800000">
<text x="13" y="54.9">VCC3P3</text>
<text x="45.5" y="57.4">SD_DATA2</text>
<text x="45.6" y="59.7">SD_DATA3</text>
<text x="132.2" y="57.4">VCC3P3</text>
<text x="253.7" y="59.7">VCC3P3</text>
<text x="35" y="65.7">VCC3P3</text>
<text x="45.5" y="62.1">SD_CMD</text>
<text x="100" y="60.9">GND</text>
<text x="35.6" y="70.4">GND</text>
<text x="45.5" y="66.8">SD_CLK</text>
<text x="45.5" y="71.6">SD_DATA0</text>
<text x="45.5" y="74">SD_DATA1</text>
<text x="45.5" y="76.4">SD_CD</text>
<text x="102.6" y="76.4">BEEP</text>
<text x="188.2" y="77.6">GND</text>
<text x="14.6" y="88.3">GND</text>
<text x="47.5" y="87.1">GND</text>
<text x="124.2" y="95.4">GND</text>
<text x="145.7" y="95.4">GND</text>
<text x="260.1" y="93">GND</text>
<text x="24" y="100.2">SD_DATA0</text>
<text x="50.2" y="101.4">SD_DATA0</text>
<text x="174.2" y="100.2">GND</text>
<text x="198.5" y="99">VCC3P3</text>
<text x="24" y="102.6">SD_DATA1</text>
<text x="24" y="104.9">SD_DATA2</text>
<text x="24" y="107.4">SD_DATA3</text>
<text x="50.2" y="103.8">SD_DATA1</text>
<text x="50.2" y="106.2">SD_DATA2</text>
<text x="24" y="109.7">SD_CLK</text>
<text x="24" y="112.1">SD_CMD</text>
<text x="50.2" y="108.5">SD_DATA3</text>
<text x="50.2" y="110.9">SD_CLK</text>
<text x="50.2" y="113.3">SD_CMD</text>
<text x="136" y="113.3">EEPROM_IIC_SCL</text>
<text x="121.7" y="119.2">BEEP</text>
<text x="136" y="115.7">EEPROM_IIC_SDA</text>
<text x="191.9" y="119.2">VCC3P3</text>
<text x="222.8" y="119.2">VCC3P3</text>
<text x="136" y="120.4">BEEP</text>
<text x="249" y="121.6">VCC3P3</text>
<text x="102.4" y="137.1">GND</text>
<text x="238.6" y="133.5">GND</text>
<text x="101.8" y="139.5">VCC3P3</text>
<text x="193.3" y="150.2">GND</text>
<text x="200.5" y="150.2">GND</text>
</g>
<g font-size="2.1" fill="#f00">
<text x="236.2" y="76.4">RTC_IIC_SCL</text>
<text x="236.2" y="74">RTC_IIC_SDA</text>
<text x="114.6" y="112.1">EEPROM_IIC_SCL</text>
<text x="114.6" y="114.5">EEPROM_IIC_SDA</text>
<text x="229" y="135.8">EEPROM_IIC_SCL</text>
<text x="117" y="140.7">OLED_SCL</text>
<text x="117" y="143.1">OLED_SDA</text>
<text x="229" y="138.3">EEPROM_IIC_SDA</text>
<text x="164.6" y="164.5">OLED_SCL</text>
<text x="164.6" y="162.1">OLED_SDA</text>
<text x="186.1" y="164.5">RTC_IIC_SCL</text>
<text x="186.1" y="162.1">RTC_IIC_SDA</text>
<text x="205.1" y="164.5">EEPROM_IIC_SCL</text>
<text x="205.1" y="162.1">EEPROM_IIC_SDA</text>
</g>
<g font-size="1.9" fill="#000080">
<text x="255.2" y="66.9">R27</text>
<text x="255.2" y="71.7">4.7K</text>
<text x="264.7" y="66.9">R28</text>
<text x="264.7" y="71.7">4.7K</text>
<text x="250.4" y="128.8">R34</text>
<text x="259.9" y="128.8">R35</text>
<text x="250.4" y="133.6">DNI/4.7K</text>
<text x="259.9" y="133.6">DNI/4.7K</text>
</g>
<text font-size="1.5" fill="#000080" x="209.9" y="71.8">U3</text>
</svg>
